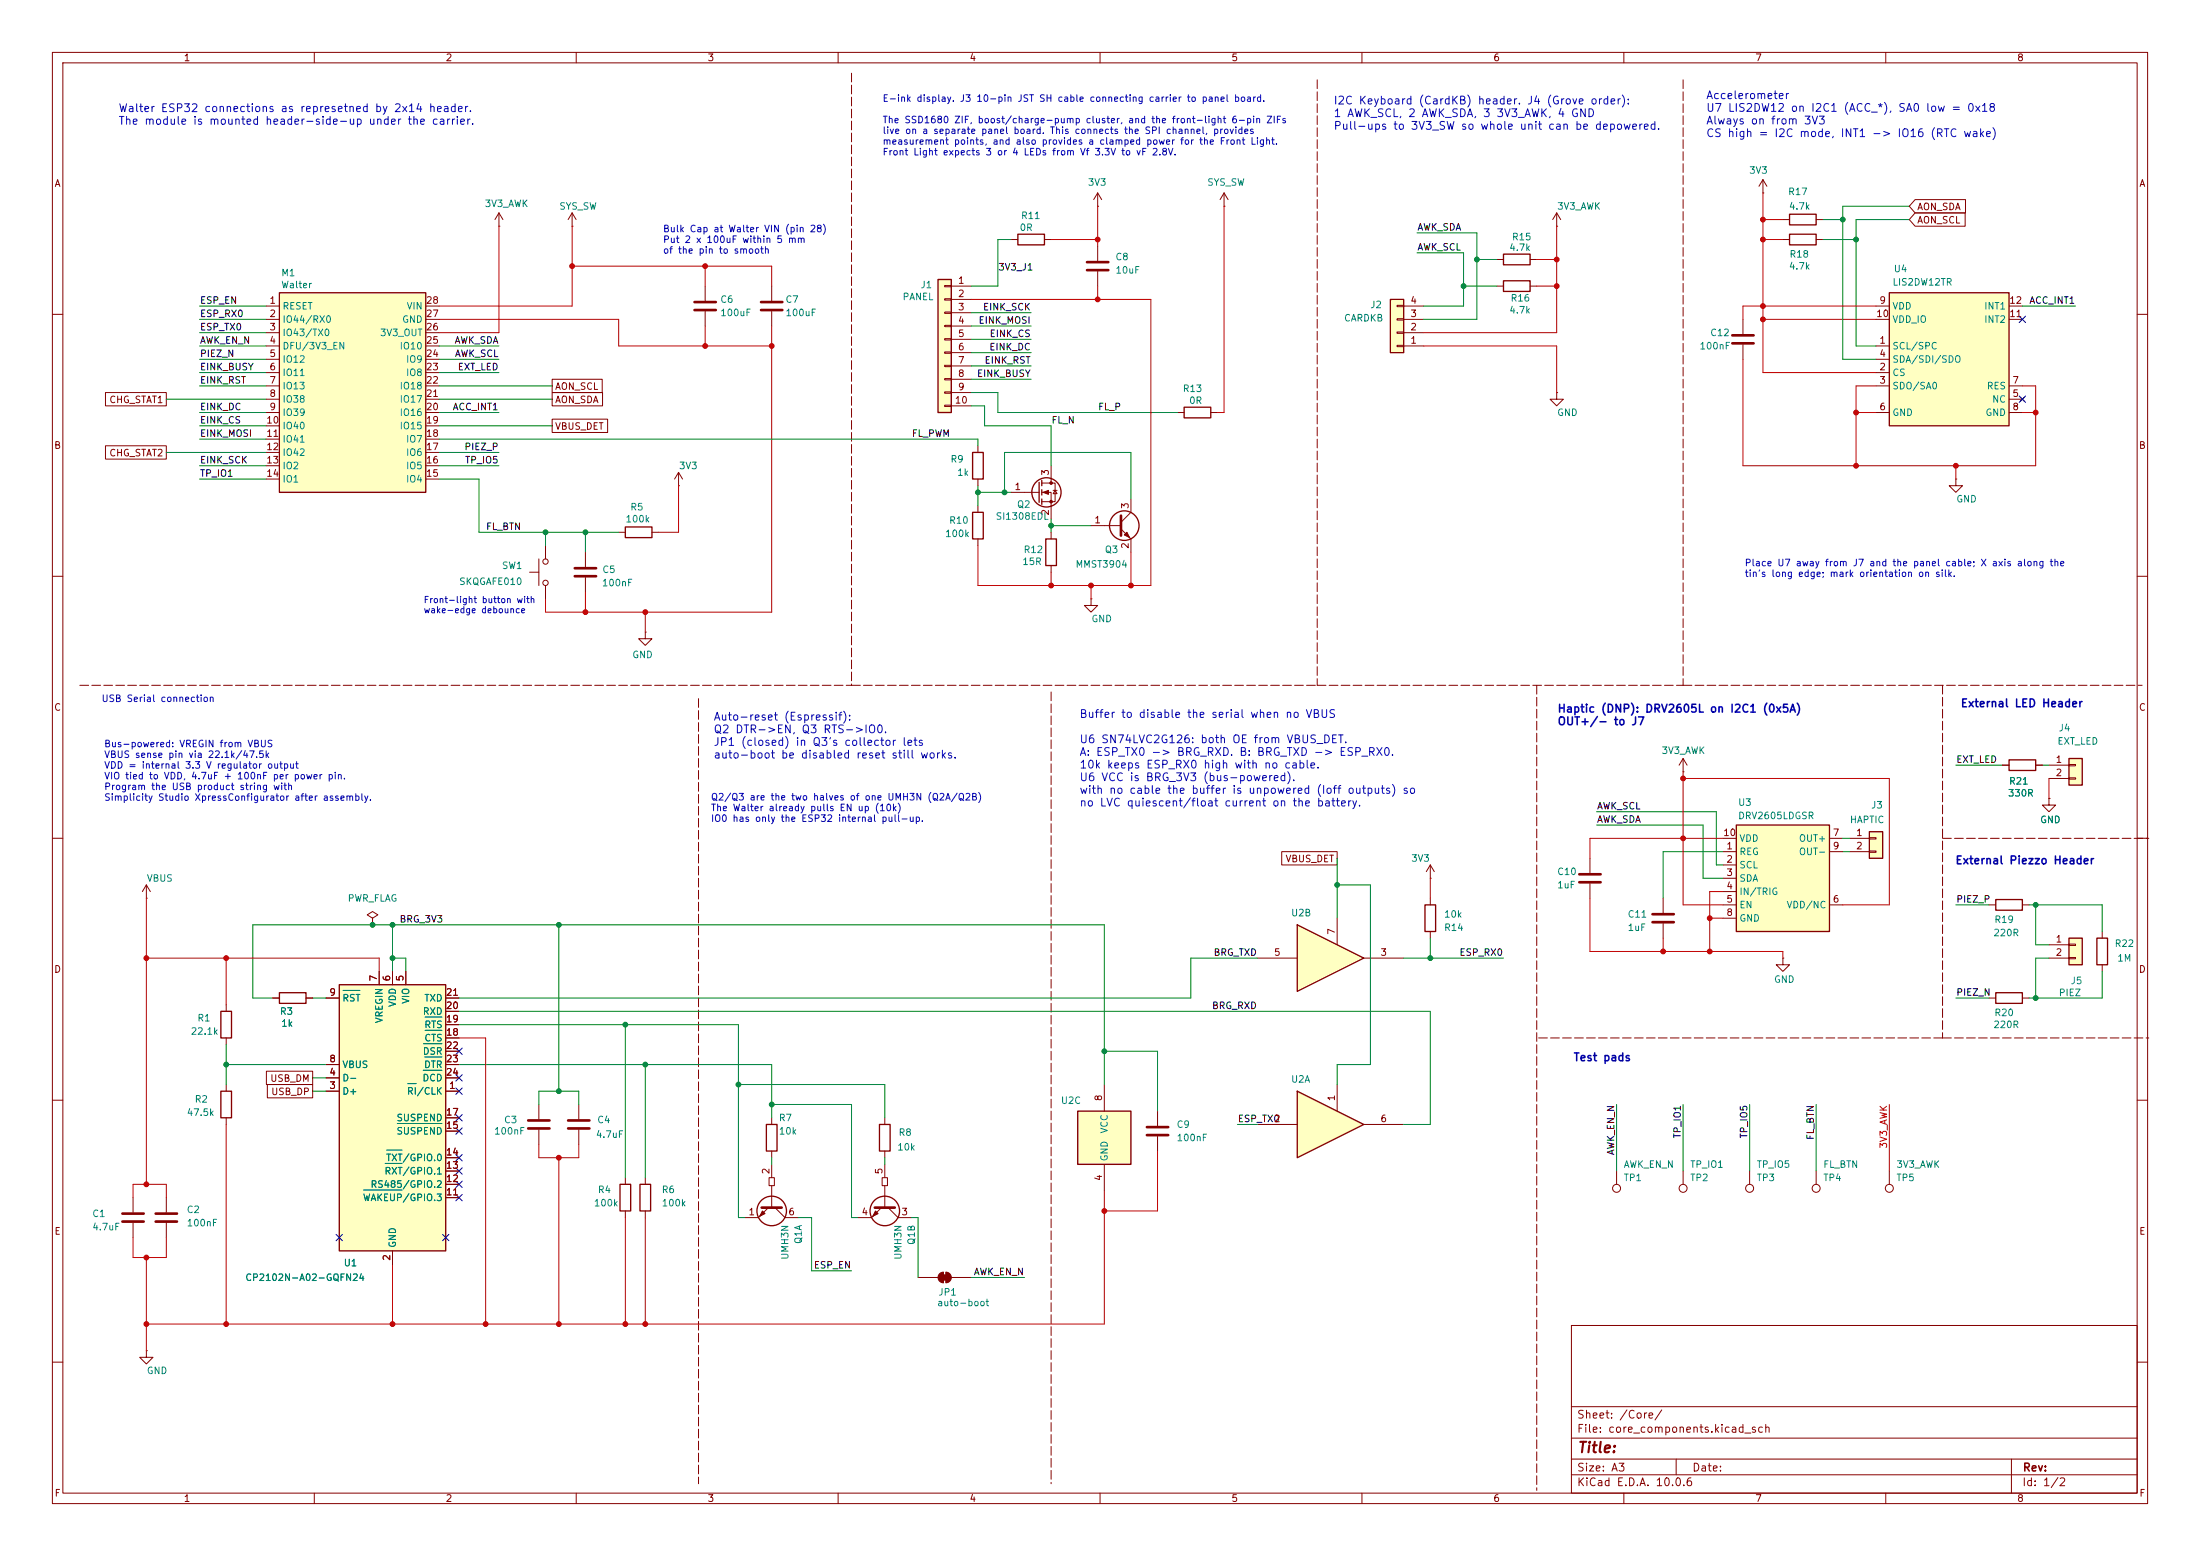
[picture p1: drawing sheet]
<svg xmlns="http://www.w3.org/2000/svg" width="420mm" height="297mm" viewBox="0 0 420 297" stroke-linecap="round" stroke-linejoin="round" font-family="sans-serif">
<g fill="none" stroke="#840000" stroke-width=".19">
<path d="M10 10h400v277h-400zM12 12h396v273h-396zM60 10v2M110 10v2M160 10v2M210 10v2M260 10v2M310 10v2M360 10v2M95.2 43.2h.1M95.2 40.6l-.7 1.3M95.2 40.6l.8 1.3"/>
<path d="M95.2 40.6v2.6M109.2 43.2h.1M109.2 40.6l-.7 1.3M109.2 40.6l.8 1.3M109.2 40.6v2.6M209.5 47v2.8M209.5 51.8v2.8M10 60h2M408 60h2M10 110h2M408 110h2M123.2 120.7v1.2h-1.3l1.3 1.3 1.3-1.3h-1.3"/>
<path d="M123.2 120.7h.1M10 160h2M408 160h2M27.9 171.5h.1M27.9 168.9l-.7 1.3M27.9 168.9l.8 1.3M27.9 168.9v2.6M71.1 175.3l1-.7-1-.6-1 .6 1 .7v1.2M71.1 176.5h.1M10 210h2M168.9 213.4v1.2M168.9 219.7v1.3"/>
<path d="M408 210h2M175.3 243.8h3.8M180.1 242.8v2.1M180.6 242.8v2.1M181.6 243.8h3.8M300 253h108v32h-108zM10 260h2M300 278.5h108M300 274.5h108M300 268.5h108M320 278.5v3M384 278.5v6.5"/>
<path d="M408 260h2M60 285v2M110 285v2M160 285v2M210 285v2M260 285v2M300 281.5h108M310 285v2M360 285v2"/>
</g>
<path d="M167.9 214.6h2v5.1h-2z" fill="none" stroke="#840000" stroke-width=".25"/>
<g fill="#840000" stroke="#840000" stroke-width=".19">
<path d="M179.8 243.3h1v1h-1z"/>
<path d="M179.4 243.1l.7-.3v2.1a1.02 1.02 0 0 1-.9-.7 1.02 1.02 0 0 1 .2-1.1z"/>
<path d="M180.6 242.8a1.02 1.02 0 0 1 1 1 1.02 1.02 0 0 1-1 1.1z"/>
</g>
<path d="M207.5 50h4.1M207.5 51.6h4.1" fill="none" stroke="#840000" stroke-width=".51"/>
<path d="M53.3 55.9h28v38.1h-28z" fill="#ffffc2"/>
<path d="M53.3 55.9h28v38.1h-28zM194.3 44.7h5.1v2h-5.1zM42.2 193h2v5.1h-2zM42.2 208.3h2v5.1h-2z" fill="none" stroke="#840000" stroke-width=".25"/>
<g fill="none" stroke="#840000" stroke-width=".19">
<path d="M50.8 58.4h2.5M81.3 58.4h2.5M134.6 54.6v2.8M134.6 59.4v2.8M147.3 54.6v2.8M147.3 59.4v2.8M193 45.7h1.3M199.4 45.7h1.3M50.8 61h2.5M50.8 63.5h2.5M50.8 66h2.5M50.8 68.6h2.5"/>
<path d="M50.8 71.1h2.5M50.8 73.7h2.5M50.8 76.2h2.5M50.8 78.7h2.5M81.3 61h2.5M81.3 63.5h2.5M81.3 66h2.5M81.3 68.6h2.5M81.3 71.1h2.5M81.3 73.7h2.5M81.3 76.2h2.5M81.3 78.7h2.5"/>
<path d="M50.8 81.3h2.5M50.8 83.8h2.5M50.8 86.4h2.5M50.8 88.9h2.5M50.8 91.4h2.5M81.3 81.3h2.5M81.3 83.8h2.5M81.3 86.4h2.5M81.3 88.9h2.5M81.3 91.4h2.5M43.2 191.8v1.2M43.2 198.1v1.3"/>
<path d="M43.2 207v1.3M43.2 213.4v1.2M25.4 228.6v2.8M25.4 233.4v2.8M27.9 257.8v1.3h1.3l-1.3 1.2-1.2-1.2h1.2M27.9 257.8h.1"/>
</g>
<path d="M132.6 57.7h4.1M132.6 59.2h4.1M145.3 57.7h4.1M145.3 59.2h4.1M23.4 231.6h4M23.4 233.2h4" fill="none" stroke="#840000" stroke-width=".51"/>
<path d="M179.1 53.3h2.5v25.4h-2.5z" fill="#ffffc2"/>
<path d="M179.1 53.3h2.5v25.4h-2.5z" fill="none" stroke="#840000" stroke-width=".25"/>
<g fill="none" stroke="#840000" stroke-width=".19">
<path d="M233.7 39.4h.1M233.7 36.8l-.8 1.3M233.7 36.8l.7 1.3M233.7 36.8v2.6M180.3 54.5h1.3v.2h-1.3zM180.3 57h1.3v.3h-1.3zM180.3 59.6h1.3v.2h-1.3zM181.6 54.6h3.8M181.6 57.2h3.8M181.6 59.7h3.8M297.2 43.2h.1M297.2 40.6l.7 1.3"/>
<path d="M297.2 40.6l-.8 1.3M297.2 40.6v2.6M180.3 62.1h1.3v.3h-1.3zM180.3 64.6h1.3v.3h-1.3zM180.3 67.2h1.3v.2h-1.3zM180.3 69.7h1.3v.3h-1.3zM180.3 72.3h1.3v.2h-1.3zM180.3 74.8h1.3v.3h-1.3zM180.3 77.3h1.3v.3h-1.3zM181.6 62.2h3.8M181.6 64.8h3.8M181.6 67.3h3.8"/>
<path d="M181.6 69.9h3.8M181.6 72.4h3.8M181.6 74.9h3.8M181.6 77.5h3.8M297.2 74.9v1.3h-1.3l1.3 1.3 1.2-1.3h-1.2M297.2 74.9h.1M129.5 92.7h.1M129.5 90.2l-.7 1.2M129.5 90.2l.8 1.2M129.5 90.2v2.5M101.1 109.2h1.8M102.9 106.7v5.1"/>
<path d="M104.1 104.1v2.6M104.1 111.8v2.5M111.8 105.4v2.8M111.8 110.2v2.8"/>
<circle cx="104.1" cy="107.2" r=".51"/>
<circle cx="104.1" cy="111.3" r=".51"/>
</g>
<path d="M109.7 108.5h4.1M109.7 110h4.1" fill="none" stroke="#840000" stroke-width=".51"/>
<path d="M265.4 57.2h2.6v10.1h-2.6z" fill="#ffffc2"/>
<g fill="none" stroke="#840000" stroke-width=".25">
<path d="M265.4 57.2h2.6v10.1h-2.6zM287 53.6h5.1v2h-5.1zM198.4 92.1v3.8M198.9 91.7v1M198.9 93.5v1M198.9 95.3v1M119.4 100.6h5.1v2h-5.1zM199.6 102.9h2.1v5.1h-2.1zM53.3 189.5h5.1v2h-5.1z"/>
<circle cx="199.8" cy="94" r="2.79"/>
</g>
<g fill="none" stroke="#840000" stroke-width=".19">
<path d="M266.7 58.3h1.3v.2h-1.3zM268 58.4h3.8M285.7 54.6h1.3M292.1 54.6h1.3M266.7 65.9h1.3v.3h-1.3zM266.7 63.4h1.3v.2h-1.3zM266.7 60.8h1.3v.3h-1.3zM268 66h3.8M268 63.5h3.8M268 61h3.8M193 94h5.4M198.9 92.2h2.5v3.6h-2.5"/>
<path d="M198.9 94h1.8v5.1M200.7 88.9v3.3M201 93.6h.8M201.4 93.6l.4 .6h-.8zM118.1 101.6h1.3M124.5 101.6h1.2M200.7 101.6v1.3M200.7 108v1.2M52.1 190.5h1.2M58.4 190.5h1.3"/>
</g>
<g fill="#840000" stroke="#840000" stroke-width=".19">
<path d="M199.1 94l1.1-.4v.8z"/>
<circle cx="200.7" cy="92.2" r=".25"/>
<circle cx="200.7" cy="95.8" r=".25"/>
</g>
<path d="M64.8 188h20.3v50.8h-20.3z" fill="#ffffc2"/>
<g fill="none" stroke="#840000" stroke-width=".25">
<path d="M341.6 40.9h5.1v2h-5.1zM341.6 44.7h5.1v2h-5.1zM185.7 97.8h2v5.1h-2zM185.7 86.4h2v5h-2zM383.5 145h5.1v2.1h-5.1zM64.8 188h20.3v50.8h-20.3zM118.4 226.1h2v5h-2zM122.2 226.1h2v5h-2z"/>
<circle cx="214.6" cy="100.3" r="2.82"/>
</g>
<g fill="none" stroke="#840000" stroke-width=".19">
<path d="M336.5 36.8h.1M336.5 34.3l-.7 1.3M336.5 34.3l.8 1.3M336.5 34.3v2.5M340.4 41.9h1.2M340.4 45.7h1.2M346.7 41.9h1.3M346.7 45.7h1.3M186.7 85.1v1.3M186.7 91.4v1.3M186.7 96.5v1.3M215.9 95.3v2.5l-1.9 1.9"/>
<path d="M186.7 102.9v1.2M208.3 100.3h5.7M214 101l1.9 1.9v2.5M382.3 146.1h1.2M388.6 146.1h1.3M391.2 152.4v1.3h1.2l-1.2 1.2-1.3-1.2h1.3M391.2 152.4h.1M62.2 190.5h2.6M72.4 185.4v2.6M74.9 185.4v2.6M77.5 185.4v2.6M85.1 190.5h2.5"/>
<path d="M85.1 198.1h2.5M85.1 195.6h2.5M85.1 193h2.5M62.2 208.3h2.6M62.2 205.7h2.6M62.2 203.2h2.6M85.1 208.3h2.5M85.1 205.7h2.5M85.1 203.2h2.5M85.1 215.9h2.5M85.1 213.4h2.5M85.1 200.7h2.5"/>
<path d="M102.9 210.8v2.8M102.9 215.6v2.8M110.5 210.8v2.8M110.5 215.6v2.8M74.9 238.8v2.5M85.1 228.6h2.5M85.1 226.1h2.5M85.1 223.5h2.5M85.1 221h2.5M119.4 224.8v1.3M119.4 231.1v1.3M123.2 224.8v1.3"/>
<path d="M123.2 231.1v1.3M321.3 223.5v2.6"/>
<circle cx="321.3" cy="226.8" r=".76"/>
</g>
<path d="M65.5 189.1h3.2M80.9 199.2h3.5M81.2 196.7h3.2M81.2 194.1h3.2M73.8 219.5h2.9M75.8 214.5h8.6M77.8 206.8h1.7M80.8 204.3h3.6M81.1 201.8h3.3M69.4 227.2h7.3M73.5 222.1h3.2" fill="none" stroke="#008484" stroke-width=".19"/>
<path d="M214 98.4v3.8M100.8 215.4h4.1M100.8 213.9h4.1M108.5 215.4h4M108.5 213.9h4" fill="none" stroke="#840000" stroke-width=".51"/>
<path d="M214.6 102.1l.5-.5 .5 1z" fill="#840000" stroke="#840000" stroke-width=".19"/>
<path d="M395 144.8h2.5v5.1h-2.5z" fill="#ffffc2"/>
<path d="M287 48.5h5.1v2h-5.1zM395 144.8h2.5v5.1h-2.5z" fill="none" stroke="#840000" stroke-width=".25"/>
<g fill="none" stroke="#840000" stroke-width=".19">
<path d="M285.7 49.5h1.3M292.1 49.5h1.3M391.2 146.1h3.8M391.2 148.6h3.8M395 145.9h1.2v.3h-1.2zM395 148.5h1.2v.2h-1.2zM303.5 163.8v2.8M303.5 168.7v2.8M308.6 223.5v2.6M334 223.5v2.6"/>
<circle cx="308.6" cy="226.8" r=".76"/>
<circle cx="334" cy="226.8" r=".76"/>
</g>
<path d="M301.5 166.9h4.1M301.5 168.4h4.1" fill="none" stroke="#840000" stroke-width=".51"/>
<path d="M395 179.1h2.5v5.1h-2.5z" fill="#ffffc2"/>
<path d="M381 171.7h5.1v2h-5.1zM395 179.1h2.5v5.1h-2.5zM400.3 179.1h2v5.1h-2zM381 189.5h5.1v2h-5.1z" fill="none" stroke="#840000" stroke-width=".25"/>
<g fill="none" stroke="#840000" stroke-width=".19">
<path d="M317.5 171.5v2.7M317.5 176.3v2.8M379.7 172.7h1.3M386.1 172.7h1.2M401.3 177.8v1.3M379.7 190.5h1.3M386.1 190.5h1.2M391.2 180.3h3.8M391.2 182.9h3.8M395 180.2h1.2v.3h-1.2zM395 182.8h1.2v.2h-1.2zM401.3 184.2v1.2"/>
<path d="M31.7 228.6v2.8M31.7 233.4v2.8M346.7 223.5v2.6M360.7 223.5v2.6"/>
<circle cx="346.7" cy="226.8" r=".76"/>
<circle cx="360.7" cy="226.8" r=".76"/>
</g>
<path d="M315.5 174.5h4M315.5 176h4M29.7 231.6h4.1M29.7 233.2h4.1" fill="none" stroke="#840000" stroke-width=".51"/>
<path d="M205.7 212.1h10.2v10.1h-10.2z" fill="#ffffc2"/>
<path d="M226.1 77.7h5v2.1h-5zM205.7 212.1h10.2v10.1h-10.2z" fill="none" stroke="#840000" stroke-width=".25"/>
<path d="M224.8 78.7h1.3M231.1 78.7h1.3M373.4 91.4v1.3h1.2l-1.2 1.3-1.3-1.3h1.3M373.4 91.4h.1M210.8 207v5.1M221 212.1v2.8M221 216.9v2.8M210.8 222.2v5.1" fill="none" stroke="#840000" stroke-width=".19"/>
<path d="M218.9 215.1h4.1M218.9 216.7h4.1" fill="none" stroke="#840000" stroke-width=".51"/>
<path d="M356.9 158.8h2.5v5h-2.5z" fill="#ffffc2"/>
<path d="M356.9 158.8h2.5v5h-2.5z" fill="none" stroke="#840000" stroke-width=".25"/>
<path d="M356.9 159.9h1.2v.2h-1.2zM353.1 160h3.8M353.1 162.6h3.8M356.9 162.4h1.2v.3h-1.2z" fill="none" stroke="#840000" stroke-width=".19"/>
<path d="M331.5 157.5h17.7v20.3h-17.7z" fill="#ffffc2"/>
<path d="M331.5 157.5h17.7v20.3h-17.7z" fill="none" stroke="#840000" stroke-width=".25"/>
<g fill="none" stroke="#840000" stroke-width=".19">
<path d="M321.3 147.3h.1M321.3 144.8l-.8 1.3M321.3 144.8l.8 1.3M321.3 144.8v2.5M328.9 162.6h2.6M328.9 165.1h2.6M328.9 167.6h2.6M328.9 170.2h2.6M328.9 172.7h2.6M328.9 160h2.6M328.9 175.3h2.6M349.2 162.6h2.6"/>
<path d="M349.2 172.7h2.6M349.2 160h2.6M340.4 182.9v1.3h1.2l-1.2 1.2-1.3-1.2h1.3M340.4 182.9h.1"/>
</g>
<path d="M360.7 55.9h22.8v25.4h-22.8z" fill="#ffffc2"/>
<path d="M360.7 55.9h22.8v25.4h-22.8zM272 172.7h2.1v5.1h-2.1z" fill="none" stroke="#840000" stroke-width=".25"/>
<g fill="none" stroke="#840000" stroke-width=".19">
<path d="M358.1 58.4h2.6M383.5 58.4h2.6M358.1 66h2.6M358.1 71.1h2.6M358.1 73.7h2.6M358.1 68.6h2.6M358.1 78.7h2.6M358.1 61h2.6M383.5 73.7h2.6M383.5 76.2h2.6M383.5 78.7h2.6M383.5 61h2.6"/>
<path d="M385.7 75.8l.8 .8M386.5 75.8l-.8 .8M273 171.5v1.2M273 177.8v1.3"/>
</g>
<path d="M247.6 208.3l12.7 6.3-12.7 6.4z" fill="#ffffc2"/>
<g fill="none" stroke="#840000" stroke-width=".25">
<path d="M146.3 214.6h2v5.1h-2zM247.6 208.3l12.7 6.3-12.7 6.4z"/>
<circle cx="147.3" cy="231.1" r="2.82"/>
<circle cx="168.9" cy="231.1" r="2.82"/>
</g>
<g fill="none" stroke="#840000" stroke-width=".19">
<path d="M332.7 61v2.8M332.7 65.8v2.8M208.3 114.3v1.3h1.2l-1.2 1.2-1.3-1.2h1.3M208.3 114.3h.1M273 167.6h.1M273 165.1l.8 1.3M273 165.1l-.7 1.3M273 165.1v2.5M147.3 213.4v1.2M147.3 219.7v1.3M240 214.6h7.6M255.3 207v5.1"/>
<path d="M260.3 214.6h7.7M146.7 230.5l-1.9 1.9h-2.6M146.8 224.8h1v1.5h-1zM147.3 222.2v2.6M147.3 226.3v4.1M148 230.5l1.9 1.9h2.5M168.3 230.5l-1.9 1.9h-2.6M168.4 224.8h1v1.5h-1zM168.9 222.2v2.6M168.9 226.3v4.1M169.5 230.5l1.9 1.9h2.6"/>
</g>
<path d="M330.7 64h4.1M330.7 65.5h4.1M145.4 230.5h3.8M167 230.5h3.8" fill="none" stroke="#840000" stroke-width=".51"/>
<g fill="#840000" stroke="#840000" stroke-width=".19">
<path d="M167.1 231.1l.5 .5-1 .6z"/>
<path d="M145.5 231.1l.5 .5-1 .6z"/>
</g>
<path d="M247.6 176.5l12.7 6.4-12.7 6.3z" fill="#ffffc2"/>
<path d="M247.6 176.5l12.7 6.4-12.7 6.3z" fill="none" stroke="#840000" stroke-width=".25"/>
<g fill="none" stroke="#840000" stroke-width=".19">
<path d="M209.5 39.4h.1M209.5 36.8l-.7 1.3M209.5 36.8l.8 1.3M209.5 36.8v2.6M365.6 38.1h9.6v2.5h-9.6l-1.1-1.2zM365.6 40.6h9.6v2.6h-9.6l-1.1-1.3zM20.1 74.9h11.6v2.6h-11.6zM105.4 74.9h9.6v2.6h-9.6zM105.4 72.4h9.6v2.5h-9.6zM20.1 85.1h11.6v2.5h-11.6zM105.4 80h10.6v2.6h-10.6zM382.3 146.1h1.2"/>
<path d="M388.6 146.1h1.3M391.2 152.4h.1M244.7 162.6h10.6v2.5h-10.6zM255.3 175.3v5M52.1 190.5h1.2M58.4 190.5h1.3M62.2 190.5h2.6M72.4 185.4v2.6M74.9 185.4v2.6M77.5 185.4v2.6M85.1 190.5h2.5M85.1 198.1h2.5"/>
<path d="M85.1 195.6h2.5M85.1 193h2.5M240 182.9h7.6M260.3 182.9h7.7M50.9 204.5h8.8v2.5h-8.8zM51 207h8.7v2.6h-8.7zM62.2 208.3h2.6M62.2 205.7h2.6M62.2 203.2h2.6M85.1 208.3h2.5M85.1 205.7h2.5M85.1 203.2h2.5"/>
<path d="M85.1 215.9h2.5M85.1 213.4h2.5M85.1 200.7h2.5M74.9 238.8v2.5M85.1 228.6h2.5M85.1 226.1h2.5M85.1 223.5h2.5M85.1 221h2.5"/>
</g>
<g fill="none" stroke="#840000" stroke-width=".19" stroke-dasharray="1.7 .6">
<path d="M162.6 14v116.8M251.5 15.2v115.6M321.3 15.2v115.6M15.2 130.8h147.4M133.3 133.4v149.8M162.6 130.8h88.9M200.7 132.1v151.1M251.5 130.8h69.8M293.4 130.8v153.7M321.3 130.8h87.6M370.8 130.8v67.3M370.8 160h39.4"/>
<path d="M370.8 198.1h-77.4M370.8 198.1h39.4"/>
</g>
<g fill="none" stroke="#008400" stroke-width=".19">
<path d="M364.5 39.4h-12.7v29.2h6.3M38.1 58.4h12.7M185.4 59.7h11.4M193 45.7h-2.5v8.9h-5.1M270.5 48.3h8.9v10.1h-7.6M270.5 44.5h11.4v16.5h-10.1M279.4 54.6h6.3M281.9 49.5h3.8M348 45.7h6.3M348 41.9h3.8M364.5 41.9h-10.2v24.1h3.8M386.1 58.4h10.1"/>
<path d="M31.7 76.2h19.1M38.1 66h12.7M38.1 78.7h12.7M38.1 61h12.7M38.1 68.6h12.7M38.1 71.1h12.7M38.1 73.7h12.7M38.1 63.5h12.7M83.8 66h11.4M83.8 78.7h11.4M83.8 68.6h11.4M83.8 76.2h21.6"/>
<path d="M83.8 71.1h11.4M83.8 73.7h21.6M185.4 74.9h5.1v3.8h34.3M185.4 72.4h11.4M185.4 69.9h11.4M185.4 77.5h2.6v3.8h12.7v7.6M185.4 62.2h11.4M185.4 64.8h11.4M185.4 67.3h11.4M31.7 86.4h19.1M38.1 81.3h12.7M38.1 91.4h12.7"/>
<path d="M38.1 88.9h12.7M38.1 83.8h12.7M83.8 86.4h11.4M83.8 91.4h7.6v10.2h26.7M83.8 81.3h21.6M83.8 88.9h11.4M83.8 83.8h102.9v1.3M186.7 94h6.3M186.7 92.7v3.8M191.8 94v-7.6h24.1v8.9M200.7 99.1v2.5M104.1 101.6v2.5"/>
<path d="M111.8 101.6v3.8M200.7 100.3h7.6M304.8 157.5h20.3v10.1h3.8M304.8 154.9h22.9v10.2h1.2M373.4 146.1h8.9M389.9 146.1h1.3M74.9 176.5v8.9M106.7 176.5v31.8M255.3 168.9h6.3v34.3h-6.3v3.8M255.3 163.8v11.5M273 179.1v3.8M328.9 162.6h-11.4v8.9"/>
<path d="M351.8 160h1.3M351.8 162.6h1.3M373.4 172.7h6.3M387.3 172.7h14v5.1M388.6 172.7v7.6h2.6M43.2 199.4v7.6M52.1 190.5h-3.8v-14h162.5v30.5M59.7 190.5h2.5M74.9 182.9h2.6v2.5M87.6 195.6h53.4v36.8h1.2M87.6 193h185.4v21.6h-5M119.4 195.6v29.2"/>
<path d="M240 182.9h-12.7v7.6h-139.7M268 182.9h19M373.4 190.5h6.3M391.2 182.9h-2.6v7.6M401.3 185.4v5.1h-14M43.2 203.2h19M59.7 208.3h2.5M59.7 205.7h2.5M87.6 203.2h59.7v10.2M102.9 210.8v-2.5h7.6v2.5M123.2 203.2v21.6M141 207h27.9v6.4"/>
<path d="M147.3 210.8h15.3v21.6h1.2M210.8 200.7h10.2v11.4M236.2 214.6h3.8M308.6 210.8v12.7M321.3 210.8v12.7M334 210.8v12.7M346.7 210.8v12.7M147.3 221v1.2M152.4 232.4h2.5v10.2h7.7M168.9 221v1.2M174 232.4h1.3v11.4M185.4 243.8h10.2"/>
</g>
<g fill="none" stroke="#c20000" stroke-width=".19">
<path d="M209.5 39.4v7.6M233.7 39.4v39.3h-1.3M336.5 36.8v34.3h21.6M95.2 43.2v20.3h-11.4M109.2 43.2v15.2h-25.4M109.2 50.8h38.1v3.8M134.6 50.8v3.8M185.4 57.2h34.3v54.6h-33v-7.7M200.7 45.7h8.8M209.5 54.6v2.6M293.4 54.6h3.8M293.4 49.5h3.8"/>
<path d="M297.2 43.2v20.3h-25.4M336.5 45.7h3.9M336.5 41.9h3.9M358.1 58.4h-25.4v2.6M83.8 61h34.3v5h29.2M134.6 62.2v3.8M147.3 62.2v54.6h-43.2v-2.5M271.8 66h25.4v8.9M332.7 68.6v20.3h55.9v-15.2h-2.5M336.5 61h21.6M354.3 78.7h3.8M358.1 73.7h-3.8v15.2"/>
<path d="M386.1 78.7h2.5M129.5 92.7v8.9h-3.8M373.4 88.9v2.5M111.8 113v3.8M123.2 116.8v3.9M200.7 109.2v2.6M208.3 111.8v2.5M215.9 105.4v6.4M321.3 147.3v25.4h7.6M321.3 148.6h39.4v24.1h-8.9M391.2 148.6v3.8M27.9 171.5v54.6"/>
<path d="M273 167.6v3.9M303.5 171.5v10.1h36.9v1.3M317.5 179.1v2.5M326.4 175.3h2.5M328.9 160h-25.4v3.8M328.9 170.2h-2.5v11.4M27.9 182.9h44.5v2.5M43.2 182.9v8.9M87.6 198.1h5.1v54.6M43.2 214.6v38.1M102.9 218.4v2.6h7.6v-2.6M221 219.7v11.4h-10.2"/>
<path d="M360.7 210.8v12.7M25.4 228.6v-2.5h6.3v2.5M25.4 236.2v3.8h6.3v-3.8M106.7 221v31.7M119.4 232.4v20.3M123.2 232.4v20.3M210.8 227.3v25.4h-182.9M27.9 240v17.8M74.9 241.3v11.4"/>
</g>
<g fill="none" stroke="#000084" stroke-width=".19">
<path d="M385.5 75.6l1.2 1.2M385.5 60.4l1.2 1.2M386.7 75.6l-1.2 1.2M386.7 60.4l-1.2 1.2M87 207.7l1.2 1.2M87 205.1l1.2 1.2M87 212.8l1.2 1.2M87 215.3l1.2 1.2M87 200.1l1.2 1.2M88.2 207.7l-1.2 1.2M88.2 205.1l-1.2 1.2M88.2 212.8l-1.2 1.2"/>
<path d="M88.2 215.3l-1.2 1.2M88.2 200.1l-1.2 1.2M64.2 235.6l1.2 1.2M65.4 235.6l-1.2 1.2M84.5 235.6l1.2 1.2M85.7 235.6l-1.2 1.2M87 228l1.2 1.2M87 225.5l1.2 1.2M87 222.9l1.2 1.2M87 220.4l1.2 1.2M88.2 228l-1.2 1.2M88.2 225.5l-1.2 1.2"/>
<path d="M88.2 222.9l-1.2 1.2M88.2 220.4l-1.2 1.2"/>
</g>
<path d="M65.5 189.1h3.2M80.9 199.2h3.5M81.2 196.7h3.2M81.2 194.1h3.2M73.8 219.5h2.9M75.8 214.5h8.6M77.8 206.8h1.7M80.8 204.3h3.6M81.1 201.8h3.3M69.4 227.2h7.3M73.5 222.1h3.2" fill="none" stroke="#008484" stroke-width=".19"/>
<g fill="#008400" stroke="#008400" stroke-width=".19">
<circle cx="74.9" cy="182.9" r=".46"/>
<circle cx="74.9" cy="176.5" r=".46"/>
<circle cx="71.1" cy="176.5" r=".46"/>
<circle cx="43.2" cy="203.2" r=".46"/>
<circle cx="106.7" cy="176.5" r=".46"/>
<circle cx="119.4" cy="195.6" r=".46"/>
<circle cx="106.7" cy="208.3" r=".46"/>
<circle cx="147.3" cy="210.8" r=".46"/>
<circle cx="123.2" cy="203.2" r=".46"/>
<circle cx="141" cy="207" r=".46"/>
<circle cx="279.4" cy="54.6" r=".46"/>
<circle cx="281.9" cy="49.5" r=".46"/>
<circle cx="186.7" cy="94" r=".46"/>
<circle cx="200.7" cy="100.3" r=".46"/>
<circle cx="191.8" cy="94" r=".46"/>
<circle cx="354.3" cy="45.7" r=".46"/>
<circle cx="351.8" cy="41.9" r=".46"/>
<circle cx="388.6" cy="190.5" r=".46"/>
<circle cx="388.6" cy="172.7" r=".46"/>
<circle cx="210.8" cy="200.7" r=".46"/>
<circle cx="255.3" cy="168.9" r=".46"/>
<circle cx="273" cy="182.9" r=".46"/>
<circle cx="111.8" cy="101.6" r=".46"/>
<circle cx="104.1" cy="101.6" r=".46"/>
</g>
<g fill="#c20000" stroke="#c20000" stroke-width=".19">
<circle cx="43.2" cy="182.9" r=".46"/>
<circle cx="27.9" cy="182.9" r=".46"/>
<circle cx="92.7" cy="252.7" r=".46"/>
<circle cx="74.9" cy="252.7" r=".46"/>
<circle cx="27.9" cy="226.1" r=".46"/>
<circle cx="27.9" cy="240" r=".46"/>
<circle cx="27.9" cy="252.7" r=".46"/>
<circle cx="43.2" cy="252.7" r=".46"/>
<circle cx="123.2" cy="252.7" r=".46"/>
<circle cx="119.4" cy="252.7" r=".46"/>
<circle cx="106.7" cy="252.7" r=".46"/>
<circle cx="106.7" cy="221" r=".46"/>
<circle cx="297.2" cy="54.6" r=".46"/>
<circle cx="297.2" cy="49.5" r=".46"/>
<circle cx="354.3" cy="78.7" r=".46"/>
<circle cx="373.4" cy="88.9" r=".46"/>
<circle cx="354.3" cy="88.9" r=".46"/>
<circle cx="336.5" cy="61" r=".46"/>
<circle cx="388.6" cy="78.7" r=".46"/>
<circle cx="209.5" cy="45.7" r=".46"/>
<circle cx="209.5" cy="57.2" r=".46"/>
<circle cx="208.3" cy="111.8" r=".46"/>
<circle cx="200.7" cy="111.8" r=".46"/>
<circle cx="215.9" cy="111.8" r=".46"/>
<circle cx="336.5" cy="58.4" r=".46"/>
<circle cx="336.5" cy="45.7" r=".46"/>
<circle cx="336.5" cy="41.9" r=".46"/>
<circle cx="210.8" cy="231.1" r=".46"/>
<circle cx="317.5" cy="181.6" r=".46"/>
<circle cx="321.3" cy="160" r=".46"/>
<circle cx="321.3" cy="148.6" r=".46"/>
<circle cx="326.4" cy="175.3" r=".46"/>
<circle cx="326.4" cy="181.6" r=".46"/>
<circle cx="123.2" cy="116.8" r=".46"/>
<circle cx="147.3" cy="66" r=".46"/>
<circle cx="111.8" cy="116.8" r=".46"/>
<circle cx="134.6" cy="66" r=".46"/>
<circle cx="109.2" cy="50.8" r=".46"/>
<circle cx="134.6" cy="50.8" r=".46"/>
</g>
<text font-size="2" fill="#840000" x="301" y="277.8">Title:</text>
<g font-size="1.5" fill="#0000c2">
<text x="22.5" y="21.8">Walter ESP32 connections as represetned by 2x14 header.</text>
<text x="254.5" y="20.3">I2C Keyboard (CardKB) header. J4 (Grove order):</text>
<text x="254.5" y="22.7">1 AWK_SCL, 2 AWK_SDA, 3 3V3_AWK, 4 GND</text>
<text x="325.6" y="19.3">Accelerometer</text>
<text x="325.6" y="21.7">U7 LIS2DW12 on I2C1 (ACC_*), SA0 low = 0x18</text>
<text x="22.5" y="24.2">The module is mounted header-side-up under the carrier.</text>
<text x="254.5" y="25.1">Pull-ups to 3V3_SW so whole unit can be depowered.</text>
<text x="325.6" y="24.1">Always on from 3V3</text>
<text x="325.6" y="26.5">CS high = I2C mode, INT1 -&gt; IO16 (RTC wake)</text>
<text x="136.1" y="137.9">Auto-reset (Espressif):</text>
<text x="206" y="137.4">Buffer to disable the serial when no VBUS</text>
<text x="297.2" y="136.4">Haptic (DNP): DRV2605L on I2C1 (0x5A)</text>
<text x="374.2" y="135.4">External LED Header</text>
<text x="136.1" y="140.3">Q2 DTR-&gt;EN, Q3 RTS-&gt;IO0.</text>
<text x="136.1" y="142.7">JP1 (closed) in Q3's collector lets</text>
<text x="206" y="142.2">U6 SN74LVC2G126: both OE from VBUS_DET.</text>
<text x="297.2" y="138.8">OUT+/- to J7</text>
<text x="136.1" y="145.2">auto-boot be disabled reset still works.</text>
<text x="206" y="144.6">A: ESP_TX0 -&gt; BRG_RXD. B: BRG_TXD -&gt; ESP_RX0.</text>
<text x="206" y="147.1">10k keeps ESP_RX0 high with no cable.</text>
<text x="206" y="149.5">U6 VCC is BRG_3V3 (bus-powered).</text>
<text x="206" y="151.9">with no cable the buffer is unpowered (Ioff outputs) so</text>
<text x="206" y="154.3">no LVC quiescent/float current on the battery.</text>
<text x="373.2" y="165.3">External Piezzo Header</text>
<text x="300.3" y="202.9">Test pads</text>
</g>
<g font-size="1.5" fill="#840000">
<text x="300.9" y="273.8">File: core_components.kicad_sch</text>
<text x="300.9" y="271.1">Sheet: /Core/</text>
<text x="300.9" y="281.2">Size: A3</text>
<text x="322.9" y="281.2">Date:</text>
<text x="386" y="281.2">Rev:</text>
<text x="300.9" y="284">KiCad E.D.A. 10.0.6</text>
<text x="385.9" y="284">Id: 1/2</text>
</g>
<g font-size="1.3" fill="#840000">
<text x="35" y="12">1</text>
<text x="85" y="12">2</text>
<text x="135" y="12">3</text>
<text x="185" y="12">4</text>
<text x="235" y="12">5</text>
<text x="285" y="12">6</text>
<text x="335" y="12">7</text>
<text x="385" y="12">8</text>
<text x="10.3" y="36">A</text>
<text x="408.3" y="36">A</text>
<text x="365.9" y="40.4">AON_SDA</text>
<text x="365.9" y="43">AON_SCL</text>
<text x="51.3" y="58.3">1</text>
<text x="81.2" y="58.3">28</text>
<text x="182.8" y="54.5">1</text>
<text x="182.8" y="57">2</text>
<text x="182.8" y="59.6">3</text>
<text x="269.1" y="58.3">4</text>
<text x="358.7" y="58.3">9</text>
<text x="383.5" y="58.3">12</text>
<text x="51.3" y="60.8">2</text>
<text x="51.3" y="63.4">3</text>
<text x="51.3" y="65.9">4</text>
<text x="81.2" y="65.9">25</text>
<text x="81.2" y="63.4">26</text>
<text x="81.2" y="60.8">27</text>
<text x="182.8" y="62.1">4</text>
<text x="182.8" y="64.6">5</text>
<text x="269.1" y="65.9">1</text>
<text x="269.1" y="63.4">2</text>
<text x="269.1" y="60.8">3</text>
<text x="358.1" y="60.8">10</text>
<text x="358.7" y="65.9">1</text>
<text x="383.5" y="60.8">11</text>
<text x="51.3" y="68.4">5</text>
<text x="51.3" y="71">6</text>
<text x="81.2" y="71">23</text>
<text x="81.2" y="68.4">24</text>
<text x="182.8" y="67.2">6</text>
<text x="182.8" y="69.7">7</text>
<text x="358.7" y="71">2</text>
<text x="358.7" y="68.4">4</text>
<text x="20.8" y="77.3">CHG_STAT1</text>
<text x="51.3" y="73.5">7</text>
<text x="51.3" y="76.1">8</text>
<text x="81.2" y="76.1">21</text>
<text x="81.2" y="73.5">22</text>
<text x="105.9" y="77.3">AON_SDA</text>
<text x="105.9" y="74.7">AON_SCL</text>
<text x="182.2" y="77.3">10</text>
<text x="182.8" y="72.3">8</text>
<text x="182.8" y="74.8">9</text>
<text x="358.7" y="73.5">3</text>
<text x="384.1" y="76.1">5</text>
<text x="384.1" y="73.5">7</text>
<text x="50.7" y="81.1">10</text>
<text x="50.7" y="83.7">11</text>
<text x="51.3" y="78.6">9</text>
<text x="81.2" y="83.7">18</text>
<text x="81.2" y="81.1">19</text>
<text x="81.2" y="78.6">20</text>
<text x="105.9" y="82.3">VBUS_DET</text>
<text x="358.7" y="78.6">6</text>
<text x="384.1" y="78.6">8</text>
<text x="10.2" y="86">B</text>
<text x="20.8" y="87.4">CHG_STAT2</text>
<text x="50.7" y="86.2">12</text>
<text x="50.7" y="88.8">13</text>
<text x="81.2" y="88.8">16</text>
<text x="81.2" y="86.2">17</text>
<text x="408.2" y="86">B</text>
<text x="50.7" y="91.3">14</text>
<text x="81.2" y="91.3">15</text>
<text x="193.6" y="93.8">1</text>
<text x="200.5" y="90.9" transform="rotate(-90 200.5 90.9)">3</text>
<text x="200.5" y="98.5" transform="rotate(-90 200.5 98.5)">2</text>
<text x="208.8" y="100.2">1</text>
<text x="215.8" y="97.3" transform="rotate(-90 215.8 97.3)">3</text>
<text x="215.8" y="104.9" transform="rotate(-90 215.8 104.9)">2</text>
<text x="10.2" y="136">C</text>
<text x="408.2" y="136">C</text>
<text x="392.3" y="145.9">1</text>
<text x="392.3" y="148.5">2</text>
<text x="328.9" y="159.9">10</text>
<text x="349.8" y="159.9">7</text>
<text x="354.2" y="159.9">1</text>
<text x="245.3" y="164.9">VBUS_DET</text>
<text x="329.5" y="162.4">1</text>
<text x="329.5" y="165">2</text>
<text x="329.5" y="167.5">3</text>
<text x="349.8" y="162.4">9</text>
<text x="354.2" y="162.4">2</text>
<text x="329.5" y="170">4</text>
<text x="329.5" y="172.6">5</text>
<text x="349.8" y="172.6">6</text>
<text x="255.1" y="178.5" transform="rotate(-90 255.1 178.5)">7</text>
<text x="329.5" y="175.1">8</text>
<text x="10.2" y="186">D</text>
<text x="243.1" y="182.7">5</text>
<text x="263.4" y="182.7">3</text>
<text x="392.3" y="180.2">1</text>
<text x="392.3" y="182.7">2</text>
<text x="408.2" y="186">D</text>
<text x="62.8" y="190.4">9</text>
<text x="72.3" y="187.4" transform="rotate(-90 72.3 187.4)">7</text>
<text x="74.8" y="187.4" transform="rotate(-90 74.8 187.4)">6</text>
<text x="77.3" y="187.4" transform="rotate(-90 77.3 187.4)">5</text>
<text x="85" y="190.4">21</text>
<text x="85" y="198">18</text>
<text x="85" y="195.4">19</text>
<text x="85" y="192.9">20</text>
<text x="62.8" y="203.1">8</text>
<text x="85" y="200.5">22</text>
<text x="85" y="203.1">23</text>
<text x="51.5" y="206.8">USB_DM</text>
<text x="51.7" y="209.3">USB_DP</text>
<text x="62.8" y="208.1">3</text>
<text x="62.8" y="205.6">4</text>
<text x="85" y="205.6">24</text>
<text x="85.6" y="208.1">1</text>
<text x="85" y="215.8">15</text>
<text x="85" y="213.2">17</text>
<text x="210.7" y="210.3" transform="rotate(-90 210.7 210.3)">8</text>
<text x="243.1" y="214.5">2</text>
<text x="255.1" y="210.3" transform="rotate(-90 255.1 210.3)">1</text>
<text x="263.4" y="214.5">6</text>
<text x="85" y="220.8">14</text>
<text x="85" y="225.9">12</text>
<text x="85" y="223.4">13</text>
<text x="147.2" y="224.3" transform="rotate(-90 147.2 224.3)">2</text>
<text x="168.8" y="224.3" transform="rotate(-90 168.8 224.3)">5</text>
<text x="210.7" y="225.5" transform="rotate(-90 210.7 225.5)">4</text>
<text x="85" y="228.5">11</text>
<text x="142.8" y="232.3">1</text>
<text x="150.4" y="232.3">6</text>
<text x="164.4" y="232.3">4</text>
<text x="172" y="232.3">3</text>
<text x="10.3" y="236">E</text>
<text x="408.3" y="236">E</text>
<text x="74.8" y="240.8" transform="rotate(-90 74.8 240.8)">2</text>
<text x="10.3" y="286">F</text>
<text x="35" y="287">1</text>
<text x="85" y="287">2</text>
<text x="135" y="287">3</text>
<text x="185" y="287">4</text>
<text x="235" y="287">5</text>
<text x="285" y="287">6</text>
<text x="335" y="287">7</text>
<text x="385" y="287">8</text>
<text x="408.3" y="286">F</text>
</g>
<g font-size="1.3" fill="#0000c2">
<text x="168.4" y="19.7">E-ink display. J3 10-pin JST SH cable connecting carrier to panel board.</text>
<text x="168.4" y="23.8">The SSD1680 ZIF, boost/charge-pump cluster, and the front-light 6-pin ZIFs</text>
<text x="168.4" y="25.9">live on a separate panel board. This connects the SPI channel, provides</text>
<text x="168.4" y="27.9">measurement points, and also provides a clamped power for the Front Light.</text>
<text x="168.4" y="30">Front Light expects 3 or 4 LEDs from Vf 3.3V to vF 2.8V.</text>
<text x="126.5" y="44.6">Bulk Cap at Walter VIN (pin 28)</text>
<text x="126.5" y="46.7">Put 2 x 100uF within 5 mm</text>
<text x="126.5" y="48.7">of the pin to smooth</text>
<text x="333" y="108.4">Place U7 away from J7 and the panel cable; X axis along the</text>
<text x="333" y="110.4">tin's long edge; mark orientation on silk.</text>
<text x="19.3" y="134.3">USB Serial connection</text>
<text x="19.8" y="142.9">Bus-powered: VREGIN from VBUS</text>
<text x="19.8" y="145">VBUS sense pin via 22.1k/47.5k</text>
<text x="19.8" y="147">VDD = internal 3.3 V regulator output</text>
<text x="19.8" y="149.1">VIO tied to VDD, 4.7uF + 100nF per power pin.</text>
<text x="19.8" y="151.1">Program the USB product string with</text>
<text x="19.8" y="153.2">Simplicity Studio XpressConfigurator after assembly.</text>
<text x="135.6" y="153.1">Q2/Q3 are the two halves of one UMH3N (Q2A/Q2B)</text>
<text x="135.6" y="155.1">The Walter already pulls EN up (10k)</text>
<text x="135.6" y="157.2">IO0 has only the ESP32 internal pull-up.</text>
</g>
<g font-size="1.3" fill="#008484">
<text x="207.6" y="35.8">3V3</text>
<text x="230.4" y="35.8">SYS_SW</text>
<text x="333.8" y="33.5">3V3</text>
<text x="92.4" y="39.8">3V3_AWK</text>
<text x="106.7" y="40.3">SYS_SW</text>
<text x="297.2" y="40.3">3V3_AWK</text>
<text x="341.3" y="37.5">R17</text>
<text x="341.4" y="40.3">4.7k</text>
<text x="194.5" y="44.4">0R</text>
<text x="194.8" y="42.1">R11</text>
<text x="288.5" y="46.2">R15</text>
<text x="53.6" y="53">M1</text>
<text x="212.8" y="50">C8</text>
<text x="212.8" y="52.5">10uF</text>
<text x="288" y="48.2">4.7k</text>
<text x="341.4" y="51.8">4.7k</text>
<text x="341.5" y="49.5">R18</text>
<text x="361.4" y="52.3">U4</text>
<text x="53.6" y="55.3">Walter</text>
<text x="53.8" y="59.4">RESET</text>
<text x="77.5" y="59.4">VIN</text>
<text x="137.4" y="58.1">C6</text>
<text x="149.8" y="58.1">C7</text>
<text x="172.2" y="57.6">PANEL</text>
<text x="175.6" y="55.3">J1</text>
<text x="261.5" y="59.1">J2</text>
<text x="288.3" y="57.9">R16</text>
<text x="361.2" y="59.4">VDD</text>
<text x="361.2" y="54.8">LIS2DW12TR</text>
<text x="378.7" y="59.4">INT1</text>
<text x="53.8" y="61.9">IO44/RX0</text>
<text x="53.8" y="64.5">IO43/TX0</text>
<text x="72.4" y="64.5">3V3_OUT</text>
<text x="76.7" y="61.9">GND</text>
<text x="137.4" y="60.7">100uF</text>
<text x="149.8" y="60.7">100uF</text>
<text x="256.5" y="61.7">CARDKB</text>
<text x="288" y="60.1">4.7k</text>
<text x="326.4" y="64.5">C12</text>
<text x="361.2" y="61.9">VDD_IO</text>
<text x="378.7" y="61.9">INT2</text>
<text x="53.8" y="67">DFU/3V3_EN</text>
<text x="53.8" y="69.5">IO12</text>
<text x="76.2" y="67">IO10</text>
<text x="77.4" y="69.5">IO9</text>
<text x="324.3" y="67">100nF</text>
<text x="361.2" y="67">SCL/SPC</text>
<text x="361.2" y="69.5">SDA/SDI/SDO</text>
<text x="53.8" y="72.1">IO11</text>
<text x="53.8" y="74.6">IO13</text>
<text x="53.8" y="77.2">IO38</text>
<text x="76.2" y="77.2">IO17</text>
<text x="76.2" y="74.6">IO18</text>
<text x="77.4" y="72.1">IO8</text>
<text x="225.7" y="75.1">R13</text>
<text x="226.9" y="77.4">0R</text>
<text x="361.2" y="72.1">CS</text>
<text x="361.2" y="74.6">SDO/SA0</text>
<text x="379.2" y="74.6">RES</text>
<text x="380.2" y="77.2">NC</text>
<text x="53.8" y="79.7">IO39</text>
<text x="53.8" y="82.2">IO40</text>
<text x="76.2" y="82.2">IO15</text>
<text x="76.2" y="79.7">IO16</text>
<text x="297.2" y="79.7">GND</text>
<text x="361.2" y="79.7">GND</text>
<text x="378.9" y="79.7">GND</text>
<text x="53.8" y="84.8">IO41</text>
<text x="53.8" y="87.3">IO42</text>
<text x="53.8" y="89.9">IO2</text>
<text x="77.4" y="89.9">IO5</text>
<text x="77.4" y="87.3">IO6</text>
<text x="77.4" y="84.8">IO7</text>
<text x="129.5" y="89.9">3V3</text>
<text x="181.3" y="88.6">R9</text>
<text x="53.8" y="92.4">IO1</text>
<text x="77.4" y="92.4">IO4</text>
<text x="182.6" y="91.1">1k</text>
<text x="119.3" y="100">100k</text>
<text x="120.2" y="97.7">R5</text>
<text x="181.1" y="100.3">R10</text>
<text x="190" y="99.5">SI1308EDL</text>
<text x="194" y="97.2">Q2</text>
<text x="373.4" y="96.2">GND</text>
<text x="180.3" y="102.8">100k</text>
<text x="195.3" y="105.9">R12</text>
<text x="210.8" y="105.9">Q3</text>
<text x="87.5" y="112">SKQGAFE010</text>
<text x="95.7" y="108.9">SW1</text>
<text x="114.8" y="112.2">100nF</text>
<text x="114.9" y="109.7">C5</text>
<text x="195.1" y="108.2">15R</text>
<text x="205.2" y="108.7">MMST3904</text>
<text x="208.3" y="119.1">GND</text>
<text x="120.6" y="125.9">GND</text>
<text x="392.7" y="142.4">EXT_LED</text>
<text x="392.9" y="139.9">J4</text>
<text x="317.1" y="144.2">3V3_AWK</text>
<text x="331.7" y="154.1">U3</text>
<text x="357.1" y="154.6">J3</text>
<text x="383.2" y="152.3">330R</text>
<text x="383.4" y="150.1">R21</text>
<text x="331.7" y="156.7">DRV2605LDGSR</text>
<text x="332" y="161">VDD</text>
<text x="343.3" y="161">OUT+</text>
<text x="353" y="157.4">HAPTIC</text>
<text x="389.4" y="157.4">GND</text>
<text x="269.3" y="164.8">3V3</text>
<text x="297.2" y="167.3">C10</text>
<text x="332" y="163.5">REG</text>
<text x="332" y="166.1">SCL</text>
<text x="343.3" y="163.5">OUT-</text>
<text x="27.9" y="168.6">VBUS</text>
<text x="66.3" y="172.4">PWR_FLAG</text>
<text x="297.2" y="169.9">1uF</text>
<text x="332" y="168.6">SDA</text>
<text x="332" y="171.1">IN/TRIG</text>
<text x="332" y="173.7">EN</text>
<text x="341" y="173.7">VDD/NC</text>
<text x="246.4" y="175.2">U2B</text>
<text x="275.6" y="178">R14</text>
<text x="275.6" y="175.5">10k</text>
<text x="310.6" y="175.5">C11</text>
<text x="310.6" y="178">1uF</text>
<text x="332" y="176.2">GND</text>
<text x="380.4" y="179">220R</text>
<text x="380.6" y="176.5">R19</text>
<text x="403.6" y="181">R22</text>
<text x="404.1" y="183.8">1M</text>
<text x="65.3" y="191.5">RST</text>
<text x="78.4" y="191.7" transform="rotate(-90 78.4 191.7)">VIO</text>
<text x="80.9" y="191.5">TXD</text>
<text x="338.6" y="187.9">GND</text>
<text x="392.9" y="190.4">PIEZ</text>
<text x="395.2" y="188.2">J5</text>
<text x="36.3" y="197.8">22.1k</text>
<text x="37.6" y="195.3">R1</text>
<text x="53.3" y="194">R3</text>
<text x="53.6" y="196.3">1k</text>
<text x="73.4" y="195.4" transform="rotate(-90 73.4 195.4)">VREGIN</text>
<text x="75.9" y="192.3" transform="rotate(-90 75.9 192.3)">VDD</text>
<text x="80.6" y="194">RXD</text>
<text x="80.9" y="196.5">RTS</text>
<text x="380.4" y="196.5">220R</text>
<text x="380.6" y="194.3">R20</text>
<text x="80.6" y="201.6">DSR</text>
<text x="80.9" y="199.1">CTS</text>
<text x="65.3" y="209.2">D+</text>
<text x="65.3" y="206.7">D-</text>
<text x="65.3" y="204.2">VBUS</text>
<text x="77.6" y="209.2">RI/CLK</text>
<text x="80.5" y="206.7">DCD</text>
<text x="80.8" y="204.2">DTR</text>
<text x="246.4" y="207">U2A</text>
<text x="35.5" y="213.3">47.5k</text>
<text x="37.1" y="210.8">R2</text>
<text x="75.6" y="214.3">SUSPEND</text>
<text x="96.1" y="214.7">C3</text>
<text x="113.9" y="214.7">C4</text>
<text x="148.6" y="214.3">R7</text>
<text x="202.4" y="211">U2C</text>
<text x="224.5" y="215.6">C9</text>
<text x="73.6" y="221.9">TXT/GPIO.0</text>
<text x="75.6" y="216.9">SUSPEND</text>
<text x="94.2" y="216.9">100nF</text>
<text x="113.6" y="217.5">4.7uF</text>
<text x="148.6" y="216.9">10k</text>
<text x="171.2" y="219.9">10k</text>
<text x="171.4" y="217.1">R8</text>
<text x="211.8" y="221.8" transform="rotate(-90 211.8 221.8)">GND</text>
<text x="211.8" y="216.5" transform="rotate(-90 211.8 216.5)">VCC</text>
<text x="224.5" y="218.1">100nF</text>
<text x="70.6" y="227">RS485/GPIO.2</text>
<text x="73.3" y="224.5">RXT/GPIO.1</text>
<text x="309.9" y="225.8">TP1</text>
<text x="309.9" y="223.2">AWK_EN_N</text>
<text x="322.6" y="225.8">TP2</text>
<text x="322.6" y="223.2">TP_IO1</text>
<text x="335.3" y="225.8">TP3</text>
<text x="335.3" y="223.2">TP_IO5</text>
<text x="348" y="225.8">TP4</text>
<text x="348" y="223.2">FL_BTN</text>
<text x="361.9" y="225.8">TP5</text>
<text x="361.9" y="223.2">3V3_AWK</text>
<text x="17.5" y="232.6">C1</text>
<text x="35.5" y="231.8">C2</text>
<text x="69.2" y="229.6">WAKEUP/GPIO.3</text>
<text x="113.3" y="230.6">100k</text>
<text x="114" y="228">R4</text>
<text x="126.2" y="228">R6</text>
<text x="126.2" y="230.6">100k</text>
<text x="17.5" y="235.2">4.7uF</text>
<text x="35.5" y="234.4">100nF</text>
<text x="75.9" y="238.3" transform="rotate(-90 75.9 238.3)">GND</text>
<text x="153.4" y="237.5" transform="rotate(-90 153.4 237.5)">Q1A</text>
<text x="175" y="237.7" transform="rotate(-90 175 237.7)">Q1B</text>
<text x="46.7" y="244.8">CP2102N-A02-GQFN24</text>
<text x="65.5" y="242">U1</text>
<text x="150.8" y="240.6" transform="rotate(-90 150.8 240.6)">UMH3N</text>
<text x="172.4" y="240.6" transform="rotate(-90 172.4 240.6)">UMH3N</text>
<text x="178.8" y="249.6">auto-boot</text>
<text x="179.1" y="247.6">JP1</text>
<text x="27.9" y="262.6">GND</text>
</g>
<g font-size="1.3">
<text x="270.5" y="44.3">AWK_SDA</text>
<text x="190.5" y="51.9">3V3_J1</text>
<text x="270.5" y="48.1">AWK_SCL</text>
<text x="38.1" y="58.3">ESP_EN</text>
<text x="187.6" y="59.6">EINK_SCK</text>
<text x="387.3" y="58.3">ACC_INT1</text>
<text x="38.1" y="60.8">ESP_RX0</text>
<text x="38.1" y="65.9">AWK_EN_N</text>
<text x="38.1" y="63.4">ESP_TX0</text>
<text x="86.7" y="65.9">AWK_SDA</text>
<text x="186.7" y="62.1">EINK_MOSI</text>
<text x="188.8" y="64.6">EINK_CS</text>
<text x="38.1" y="71">EINK_BUSY</text>
<text x="38.1" y="68.5">PIEZ_N</text>
<text x="86.7" y="68.5">AWK_SCL</text>
<text x="87.3" y="71">EXT_LED</text>
<text x="187.9" y="69.7">EINK_RST</text>
<text x="188.8" y="67.2">EINK_DC</text>
<text x="38.1" y="73.5">EINK_RST</text>
<text x="186.4" y="72.3">EINK_BUSY</text>
<text x="38.1" y="78.6">EINK_DC</text>
<text x="38.1" y="81.2">EINK_CS</text>
<text x="38.1" y="83.7">EINK_MOSI</text>
<text x="86.3" y="78.6">ACC_INT1</text>
<text x="174" y="83.7">FL_PWM</text>
<text x="200.6" y="81.2">FL_N</text>
<text x="209.5" y="78.6">FL_P</text>
<text x="38.1" y="88.8">EINK_SCK</text>
<text x="88.6" y="86.2">PIEZ_P</text>
<text x="88.7" y="88.8">TP_IO5</text>
<text x="38.1" y="91.3">TP_IO1</text>
<text x="92.7" y="101.5">FL_BTN</text>
<text x="373.4" y="145.9">EXT_LED</text>
<text x="304.8" y="154.8">AWK_SCL</text>
<text x="304.8" y="157.4">AWK_SDA</text>
<text x="373.4" y="172.6">PIEZ_P</text>
<text x="76.2" y="176.4">BRG_3V3</text>
<text x="231.6" y="182.8">BRG_TXD</text>
<text x="278.5" y="182.8">ESP_RX0</text>
<text x="373.4" y="190.4">PIEZ_N</text>
<text x="231.3" y="192.9">BRG_RXD</text>
<text x="236.2" y="214.5">ESP_TX0</text>
<text x="308.5" y="220.6" transform="rotate(-90 308.5 220.6)">AWK_EN_N</text>
<text x="321.2" y="217.4" transform="rotate(-90 321.2 217.4)">TP_IO1</text>
<text x="333.9" y="217.4" transform="rotate(-90 333.9 217.4)">TP_IO5</text>
<text x="346.6" y="217.7" transform="rotate(-90 346.6 217.7)">FL_BTN</text>
<text x="155.3" y="242.4">ESP_EN</text>
<text x="185.8" y="243.7">AWK_EN_N</text>
</g>
<text font-size="1.3" fill="#c20000" x="360.6" y="219.3" transform="rotate(-90 360.6 219.3)">3V3_AWK</text>
<g font-size="1.2" fill="#0000c2">
<text x="80.8" y="115.4">Front-light button with</text>
<text x="80.8" y="117.3">wake-edge debounce</text>
</g>
</svg>
